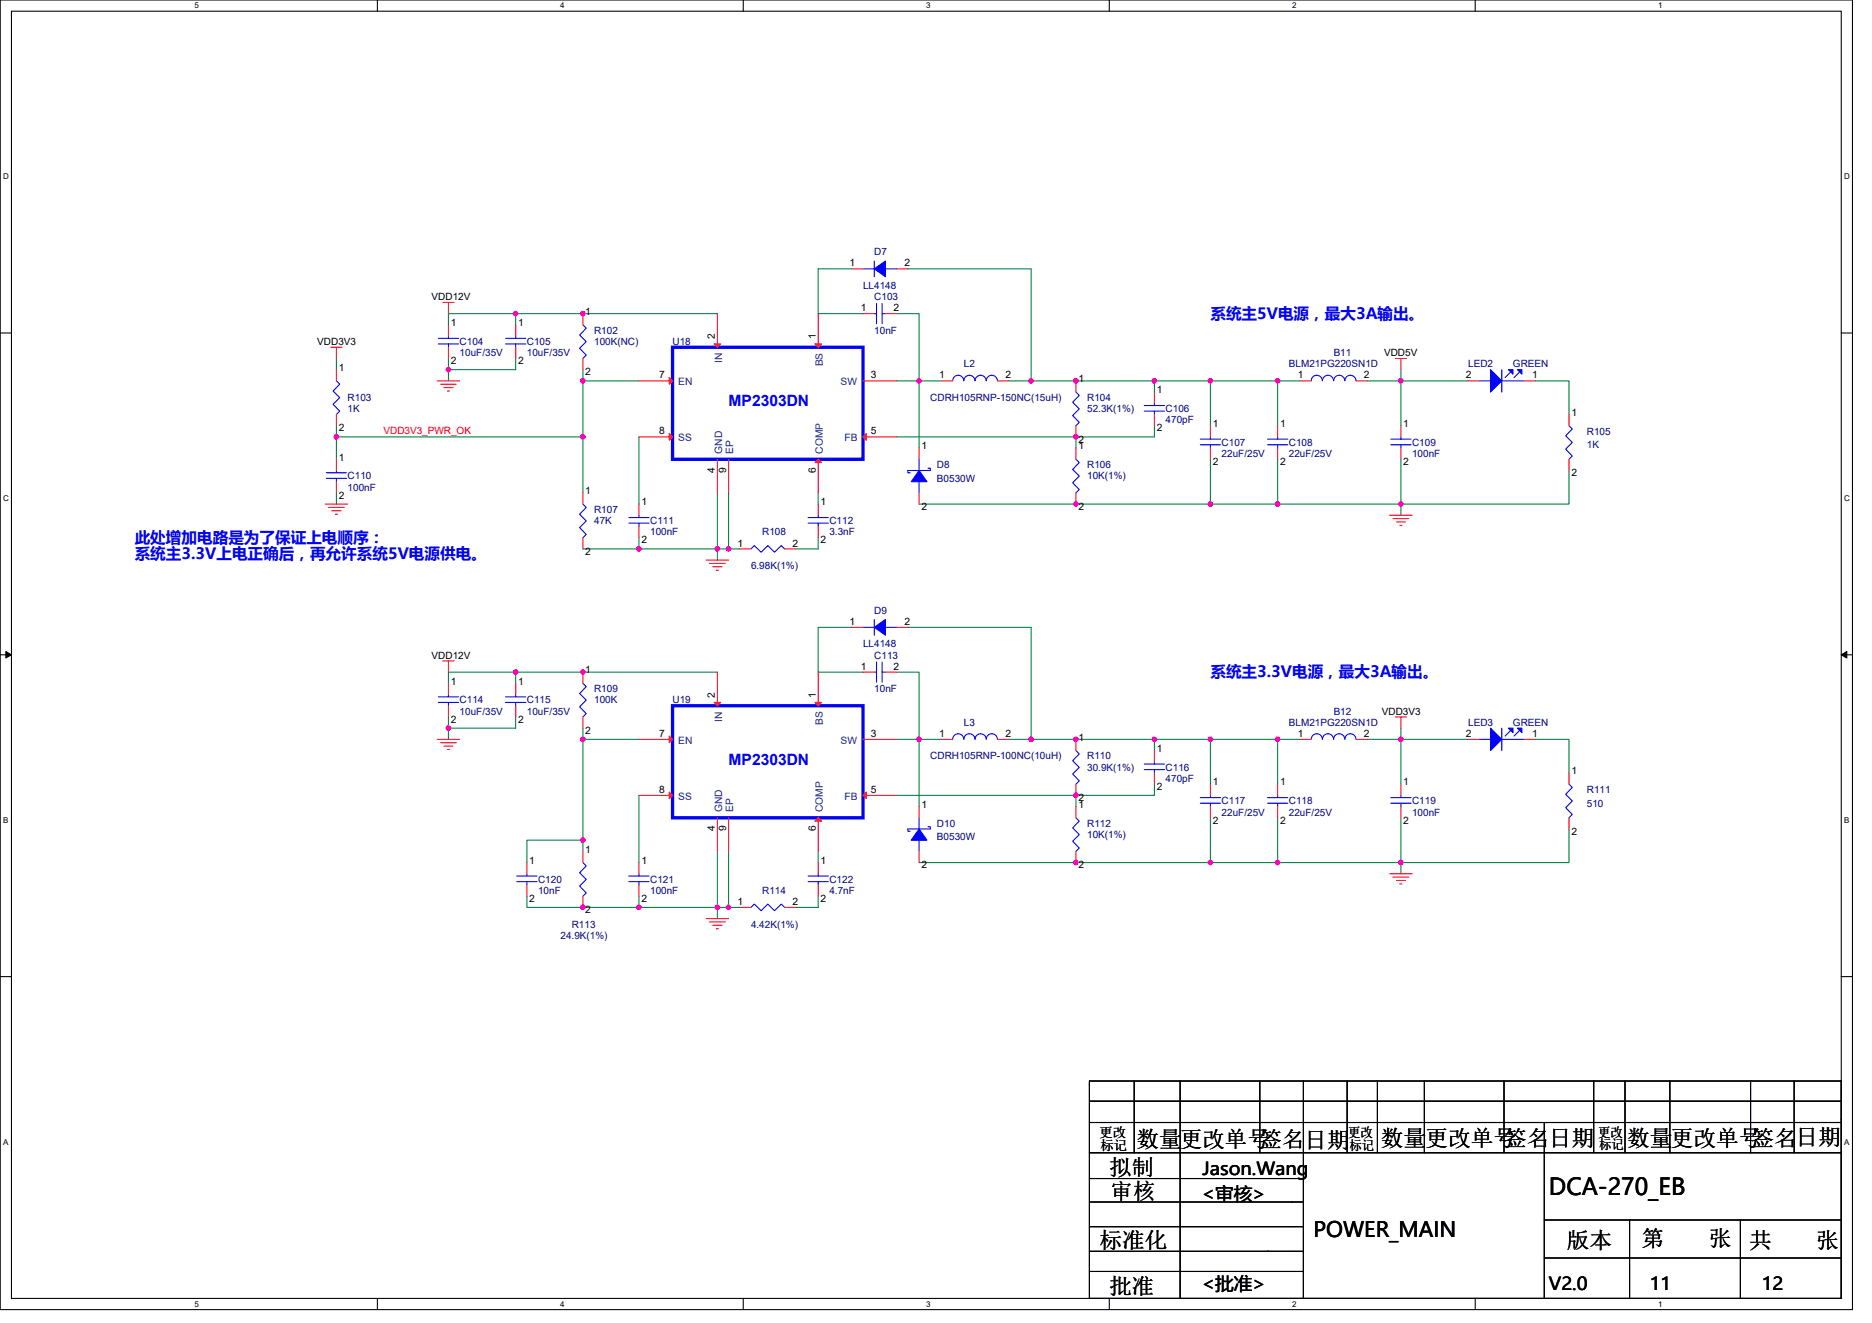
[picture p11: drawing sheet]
<svg xmlns="http://www.w3.org/2000/svg" width="297mm" height="210mm" viewBox="0 0 297 210" stroke-linecap="round" stroke-linejoin="round" font-family="sans-serif">
<path d="M0 0h293.9v207.9h-293.9zM1.8 1.8h290.4v204.3h-290.4z" fill="none" stroke="#000" stroke-width=".17"/>
<g fill="#fff">
<path d="M30.8 .2h.7v1.4h-.7z"/>
<path d="M30.8 206.3h.7v1.4h-.7z"/>
</g>
<path d="M59.9 0v1.8M59.9 206.1v1.8" fill="none" stroke="#000" stroke-width=".17"/>
<g fill="#fff">
<path d="M88.9 .2h.7v1.4h-.7z"/>
<path d="M88.9 206.3h.7v1.4h-.7z"/>
</g>
<path d="M117.9 0v1.8M117.9 206.1v1.8" fill="none" stroke="#000" stroke-width=".17"/>
<g fill="#fff">
<path d="M147 .2h.7v1.4h-.7z"/>
<path d="M147 206.3h.7v1.4h-.7z"/>
</g>
<path d="M176 0v1.8M176 206.1v1.8" fill="none" stroke="#000" stroke-width=".17"/>
<g fill="#fff">
<path d="M205 .2h.7v1.4h-.7z"/>
<path d="M205 206.3h.7v1.4h-.7z"/>
</g>
<path d="M234.1 0v1.8M234.1 206.1v1.8" fill="none" stroke="#000" stroke-width=".17"/>
<g fill="#fff">
<path d="M263.1 .2h.7v1.4h-.7z"/>
<path d="M263.1 206.3h.7v1.4h-.7z"/>
<path d="M.5 27.3h.9v1.4h-.9z"/>
<path d="M292.6 27.3h.9v1.4h-.9z"/>
<path d="M.5 78.4h.9v1.4h-.9z"/>
<path d="M292.6 78.4h.9v1.4h-.9z"/>
</g>
<path d="M0 52.9h1.8M292.2 52.9h1.7" fill="none" stroke="#000" stroke-width=".17"/>
<g fill="#fff">
<path d="M.5 129.5h.8v1.4h-.8z"/>
<path d="M292.6 129.5h.9v1.4h-.9z"/>
</g>
<path d="M0 103.9h1.8M292.2 103.9h1.7" fill="none" stroke="#000" stroke-width=".17"/>
<path d="M.9 103.4l.9 .5-.9 .5zM292.2 103.9l.8-.5v1z" fill="#000" stroke="#000" stroke-width=".16"/>
<g fill="#fff">
<path d="M.5 180.5h.8v1.4h-.8z"/>
<path d="M292.6 180.5h.9v1.4h-.9z"/>
</g>
<g fill="none" stroke="#000" stroke-width=".17">
<path d="M0 155h1.8M292.2 155h1.7M172.9 174.8h119.3M172.9 178.2h119.3M172.9 171.6h119.3v34.5h-119.3zM180 171.6v11.4M187.3 171.6v34.5M199.9 171.6v11.4M206.8 171.6v34.5M213.8 171.6v11.4M218.6 171.6v11.4M226 171.6v11.4"/>
<path d="M238.7 171.6v11.4M245 178.2v27.9M252.9 171.6v11.4M257.8 171.6v11.4M265 171.6v11.4M277.8 171.6v11.4M284.7 171.6v11.4M172.9 183h119.3M172.9 198.6h28.4M206.8 190.8h-33.8M206.8 187h-33.9M206.8 194.7h-33.9"/>
<path d="M206.8 198.6h-5.7M245 193.6h47.2M245 199.7h47.2M258.6 193.6v12.5M276.2 193.6v12.5M206.8 201.8h-33.9"/>
</g>
<g fill="none" stroke="#008040" stroke-width=".17">
<path d="M53.4 56.9v1.8M71.2 56.9v1.8M71.2 58.7v1.8M81.8 49.8v1.8M81.8 49.8h32M81.8 49.8h-10.6v1.8M81.8 56.9v1.8h-10.6M92.5 58.7v1.8h8.9M135.2 42.7h-5.4v7.1h7.1M142.3 49.8h3.5v10.7M144.1 42.7h19.5v17.8M222.3 58.7v1.8"/>
<path d="M53.4 69.3v3.6M53.4 78.2v1.8M53.4 69.3h39.1M53.4 67.6v1.7M92.5 60.5v8.8M92.5 69.3v8.9M101.4 69.3v10.7M113.8 78.2v8.9M115.6 78.2v8.9M129.8 78.2v1.8M142.3 69.3h28.4M142.3 60.5h3.5"/>
<path d="M145.8 60.5v10.6M145.8 60.5h3.6M160.1 60.5h3.5M163.6 60.5h19.6M170.7 69.3v1.8M183.2 67.6v1.7h-12.5M183.2 60.5v1.7M183.2 60.5h8.9M192.1 60.5h10.6M192.1 60.5v7.1M192.1 72.9v7.1M202.7 60.5v7.1"/>
<path d="M202.7 60.5h3.6M202.7 72.9v7.1M217 60.5h5.3M222.3 60.5v7.1M222.3 72.9v7.1M222.3 60.5h10.7M243.6 60.5h5.4v5.3M249 74.7v5.3h-26.7M92.5 87.1h8.9M101.4 87.1h12.4M101.4 85.3v1.8M113.8 87.1v1.8"/>
<path d="M113.8 87.1h1.8M115.6 87.1h1.8M129.8 85.3v1.8h-3.5M135.2 99.6h-5.4v7.1h7.1M144.1 99.6h19.5v17.7M145.8 80h46.3M192.1 80h10.6M202.7 80h19.6M222.3 80v1.8M71.2 113.8v1.8M71.2 115.6v1.7M81.8 106.7h-10.6v1.8"/>
<path d="M81.8 106.7v1.8M81.8 106.7h32M81.8 113.8v1.8h-10.6M92.5 117.3v16.1M92.5 115.6v1.7h8.9M142.3 117.3h3.5M142.3 106.7h3.5v10.6M145.8 117.3v10.7M145.8 117.3h3.6M160.1 117.3h3.5M163.6 117.3h19.6M183.2 117.3v1.8"/>
<path d="M183.2 117.3h8.9M192.1 117.3h10.6M192.1 117.3v7.2M202.7 117.3v7.2M202.7 117.3h3.6M217 117.3h5.3M222.3 115.6v1.7M222.3 117.3v7.2M222.3 117.3h10.7M243.6 117.3h5.4v5.4M92.5 133.3h-8.9v3.6M92.5 133.3v1.8"/>
<path d="M101.4 126.2v10.7M113.8 135.1v8.9M115.6 135.1v8.9M129.8 135.1v1.8M142.3 126.2h28.4M145.8 136.9h46.3M170.7 126.2v1.8M183.2 124.5v1.7h-12.5M192.1 136.9h10.6M192.1 129.8v7.1M202.7 129.8v7.1M202.7 136.9h19.6"/>
<path d="M222.3 129.8v7.1M222.3 136.9v1.8M249 131.6v5.3h-26.7M83.6 142.2v1.8h17.8M101.4 144h12.4M101.4 142.2v1.8M113.8 144v1.8M113.8 144h1.8M115.6 144h1.8M129.8 142.2v1.8h-3.5"/>
</g>
<g fill="#f0f" stroke="#f0f" stroke-width=".17">
<circle cx="92.5" cy="117.3" r=".35"/>
<circle cx="92.5" cy="133.3" r=".35"/>
<circle cx="92.5" cy="144" r=".35"/>
<circle cx="92.5" cy="60.4" r=".35"/>
<circle cx="145.8" cy="60.4" r=".35"/>
<circle cx="163.6" cy="60.4" r=".35"/>
<circle cx="170.7" cy="69.3" r=".35"/>
<circle cx="170.7" cy="60.4" r=".35"/>
<circle cx="202.7" cy="60.4" r=".35"/>
<circle cx="222.3" cy="60.4" r=".35"/>
<circle cx="192.1" cy="60.4" r=".35"/>
<circle cx="183.2" cy="60.4" r=".35"/>
<circle cx="170.7" cy="80" r=".35"/>
<circle cx="192.1" cy="80" r=".35"/>
<circle cx="222.3" cy="80" r=".35"/>
<circle cx="202.7" cy="80" r=".35"/>
<circle cx="115.6" cy="87.1" r=".35"/>
<circle cx="81.8" cy="49.8" r=".35"/>
<circle cx="92.5" cy="49.8" r=".35"/>
<circle cx="71.1" cy="58.7" r=".35"/>
<circle cx="113.8" cy="87.1" r=".35"/>
<circle cx="101.4" cy="87.1" r=".35"/>
<circle cx="145.8" cy="117.3" r=".35"/>
<circle cx="163.6" cy="117.3" r=".35"/>
<circle cx="170.7" cy="126.2" r=".35"/>
<circle cx="170.7" cy="117.3" r=".35"/>
<circle cx="202.7" cy="117.3" r=".35"/>
<circle cx="222.3" cy="117.3" r=".35"/>
<circle cx="192.1" cy="117.3" r=".35"/>
<circle cx="183.2" cy="117.3" r=".35"/>
<circle cx="170.7" cy="136.9" r=".35"/>
<circle cx="192.1" cy="136.9" r=".35"/>
<circle cx="222.3" cy="136.9" r=".35"/>
<circle cx="202.7" cy="136.9" r=".35"/>
<circle cx="115.6" cy="144" r=".35"/>
<circle cx="81.8" cy="106.7" r=".35"/>
<circle cx="92.5" cy="106.7" r=".35"/>
<circle cx="71.1" cy="115.6" r=".35"/>
<circle cx="113.8" cy="144" r=".35"/>
<circle cx="101.4" cy="144" r=".35"/>
<circle cx="92.5" cy="69.3" r=".35"/>
<circle cx="53.4" cy="69.3" r=".35"/>
</g>
<g fill="none" stroke="#f00" stroke-width=".17">
<path d="M52.5 55.1h1.8M53.4 55.1v1.8M53.4 58.7v1.8M70.3 48h1.7M71.2 48v1.8M71.2 51.6v1.7M71.2 55.1v1.8M81.8 51.6v1.7M81.8 55.1v1.8M92.5 49.8v1.8M92.5 56.9v1.8M113.8 49.8v5.3"/>
<path d="M129.8 49.8v5.3M135.2 42.7h1.7M136.9 49.8h1.8M140.5 49.8h1.8M142.3 42.7h1.8M221.4 56.9h1.8M222.3 56.9v1.8M53.4 65.8v1.8M53.4 72.9v1.8M53.4 76.5v1.7M69.4 60.5h3.5M69.9 61h2.5"/>
<path d="M70.4 61.5h1.5M71 62.1h.3M92.5 78.2v1.8M101.4 69.3h5.3M101.4 60.5h5.3M113.8 72.9v5.3M115.6 72.9v5.3M129.8 72.9v5.3M136.9 69.3h5.4M136.9 60.5h5.4M145.8 78.2v1.8M145.8 71.1v1.8"/>
<path d="M149.4 60.5h1.8M158.3 60.5h1.8M170.7 60.5v1.7M170.7 67.6v1.7M170.7 71.1v1.8M170.7 78.2v1.8M183.2 62.2v1.8M183.2 65.8v1.8M192.1 67.6v1.7M192.1 71.1v1.8M202.7 67.6v1.7M202.7 71.1v1.8"/>
<path d="M206.3 60.5h1.8M215.2 60.5h1.8M222.3 67.6v1.7M222.3 71.1v1.8M233 60.5h1.7M241.8 60.5h1.8M249 65.8v1.8M249 72.9v1.8M51.6 80h3.6M52.1 80.5h2.5M52.7 81.1h1.4M53.2 81.6h.3"/>
<path d="M92.5 85.3v1.8M101.4 80v1.8M101.4 83.6v1.7M112.1 88.9h3.5M112.6 89.4h2.5M113.1 90h1.5M113.7 90.5h.3M117.4 87.1h1.8M124.5 87.1h1.8M129.8 80v1.8M129.8 83.6v1.7M135.2 99.6h1.7"/>
<path d="M142.3 99.6h1.8M220.5 81.8h3.6M221 82.3h2.5M221.6 82.8h1.4M222.1 83.4h.4M69.4 117.3h3.5M69.9 117.9h2.5M70.3 104.9h1.7M70.4 118.4h1.5M71 119h.3M71.2 104.9v1.8M71.2 108.5v1.7"/>
<path d="M71.2 112v1.8M81.8 108.5v1.7M81.8 112v1.8M92.5 106.7v1.8M92.5 113.8v1.8M101.4 117.3h5.3M113.8 106.7v5.3M129.8 106.7v5.3M136.9 106.7h1.8M136.9 117.3h5.4M140.5 106.7h1.8M149.4 117.3h1.8"/>
<path d="M158.3 117.3h1.8M170.7 117.3v1.8M183.2 119.1v1.8M206.3 117.3h1.8M215.2 117.3h1.8M221.4 113.8h1.8M222.3 113.8v1.8M233 117.3h1.7M241.8 117.3h1.8M83.6 136.9v1.8M92.5 135.1v1.8M101.4 126.2h5.3"/>
<path d="M101.4 136.9v1.8M113.8 129.8v5.3M115.6 129.8v5.3M129.8 129.8v5.3M129.8 136.9v1.8M136.9 126.2h5.4M145.8 135.1v1.8M145.8 128v1.8M170.7 124.5v1.7M170.7 128v1.8M170.7 135.1v1.8M183.2 122.7v1.8"/>
<path d="M192.1 124.5v1.7M192.1 128v1.8M202.7 124.5v1.7M202.7 128v1.8M220.5 138.7h3.6M221 139.2h2.5M221.6 139.7h1.4M222.3 124.5v1.7M222.3 128v1.8M249 122.7v1.8M249 129.8v1.8M83.6 140.5v1.7"/>
<path d="M92.5 142.2v1.8M101.4 140.5v1.7M112.1 145.8h3.5M112.6 146.3h2.5M113.1 146.9h1.5M113.7 147.4h.3M117.4 144h1.8M124.5 144h1.8M129.8 140.5v1.7M222.1 140.3h.4"/>
</g>
<g fill="none" stroke="#00f" stroke-width=".17">
<path d="M69.6 54.6h3.2M69.6 53.7h3.2M71.2 53.3v.4M71.2 54.6v.5M80.2 54.6h3.2M80.2 53.7h3.2M81.8 53.3v.4M81.8 54.6v.5M92.5 51.6l.5 .5-1 1.1 1 1-1 1.1 1 1.1-.5 .5M136.9 42.7h1.8M138.7 41.4v2.5M138.7 49.8h.4"/>
<path d="M139.1 48.2v3.2M140 48.2v3.2M140 49.8h.5M140.5 42.7h1.8M238.3 58.7v3.5M239.7 59l-.9 .9M241.1 59l-.9 .9M51.8 75.9h3.2M51.8 75h3.2M53.4 60.5l.5 .5-1.1 1.1 1.1 1-1.1 1.1 1.1 1.1-.5 .5M53.4 74.7v.3M53.4 75.9v.6"/>
<path d="M145.8 76.5v1.7M145.8 72.9v1.8M147.3 74.3h.3v.4h-3.5v.3h.3M151.2 60.4a.88 .88 0 0 1 .8-.8 .88 .88 0 0 1 .9 .8M152.9 60.4a.88 .88 0 0 1 .9-.8 .88 .88 0 0 1 .9 .8 .89 .89 0 0 1 .9-.8 .89 .89 0 0 1 .9 .8 .89 .89 0 0 1 .9-.8 .89 .89 0 0 1 .9 .8M170.7 62.2l.6 .6-1.1 1 1.1 1.1-1.1 1.1 1.1 1-.6 .6M170.7 72.9l.6 .5-1.1 1.1 1.1 1.1-1.1 1 1.1 1.1-.6 .5M181.6 65.3h3.2M181.6 64.4h3.2M183.2 64v.4M183.2 65.3v.5M190.5 70.6h3.2"/>
<path d="M190.5 69.7h3.2M192.1 69.3v.4M192.1 70.6v.5M201.1 70.6h3.2M201.1 69.7h3.2M202.7 69.3v.4M202.7 70.6v.5M208.1 60.4a.88 .88 0 0 1 .8-.8 .88 .88 0 0 1 .9 .8M209.8 60.4a.88 .88 0 0 1 .9-.8 .88 .88 0 0 1 .9 .8M211.6 60.4a.88 .88 0 0 1 .9-.8 .88 .88 0 0 1 .9 .8M213.4 60.4a.88 .88 0 0 1 .9-.8 .88 .88 0 0 1 .9 .8M220.7 70.6h3.2"/>
<path d="M220.7 69.7h3.2M222.3 69.3v.4M222.3 70.6v.5M234.7 60.5h1.8M238.3 60.5h3.5M249 67.6l.5 .5-1.1 1.1 1.1 1-1.1 1.1 1.1 1.1-.5 .5M92.5 80l.5 .5-1 1.1 1 1.1-1 1 1 1.1-.5 .5M99.8 83h3.2M99.8 82.1h3.2M101.4 81.8v.3M101.4 83v.6M119.2 87.1l.5-.5 1.1 1.1 1-1.1 1.1 1.1 1.1-1.1 .5 .5"/>
<path d="M128.2 83h3.2M128.2 82.1h3.2M129.8 81.8v.3M129.8 83v.6M136.9 99.6h1.8M138.7 98.3v2.5M140.5 99.6h1.8M69.6 111.5h3.2M69.6 110.6h3.2M71.2 110.2v.4M71.2 111.5v.5M80.2 111.5h3.2"/>
<path d="M80.2 110.6h3.2M81.8 110.2v.4M81.8 111.5v.5M92.5 108.5l.5 .5-1 1.1 1 1-1 1.1 1 1.1-.5 .5M138.7 106.7h.4M139.1 105.1v3.2M140 105.1v3.2M140 106.7h.5M152.9 117.3a.88 .88 0 0 0-.9-.8 .88 .88 0 0 0-.8 .8M158.3 117.3a.89 .89 0 0 0-.9-.8 .89 .89 0 0 0-.9 .8 .89 .89 0 0 0-.9-.8 .89 .89 0 0 0-.9 .8 .88 .88 0 0 0-.9-.8 .88 .88 0 0 0-.9 .8M170.7 119.1l.6 .6-1.1 1 1.1 1.1-1.1 1.1 1.1 1-.6 .6M209.8 117.3a.88 .88 0 0 0-.9-.8 .88 .88 0 0 0-.8 .8"/>
<path d="M211.6 117.3a.88 .88 0 0 0-.9-.8 .88 .88 0 0 0-.9 .8M213.4 117.3a.88 .88 0 0 0-.9-.8 .88 .88 0 0 0-.9 .8M215.2 117.3a.88 .88 0 0 0-.9-.8 .88 .88 0 0 0-.9 .8M234.7 117.3h1.8M238.3 115.6v3.5M238.3 117.3h3.5M239.7 115.9l-.9 .9M241.1 115.9l-.9 .9M82 139.9h3.2M82 139h3.2M83.6 138.7v.3M83.6 139.9v.6"/>
<path d="M92.5 136.9l.5 .5-1 1.1 1 1.1-1 1 1 1.1-.5 .5M99.8 139.9h3.2M99.8 139h3.2M101.4 138.7v.3M101.4 139.9v.6M128.2 139.9h3.2M128.2 139h3.2M129.8 138.7v.3M129.8 139.9v.6M145.8 133.3v1.8M145.8 129.8v1.8M147.3 131.2h.3v.4h-3.5v.3h.3"/>
<path d="M170.7 129.8l.6 .5-1.1 1.1 1.1 1.1-1.1 1 1.1 1.1-.6 .5M181.6 122.2h3.2M181.6 121.3h3.2M183.2 120.9v.4M183.2 122.2v.5M190.5 127.5h3.2M190.5 126.6h3.2M192.1 126.2v.4M192.1 127.5v.5M201.1 127.5h3.2M201.1 126.6h3.2M202.7 126.2v.4"/>
<path d="M202.7 127.5v.5M220.7 127.5h3.2M220.7 126.6h3.2M222.3 126.2v.4M222.3 127.5v.5M249 124.5l.5 .5-1.1 1.1 1.1 1-1.1 1.1 1.1 1.1-.5 .5M119.2 144l.5-.5 1.1 1 1-1 1.1 1 1.1-1 .5 .5"/>
</g>
<g fill="#00f" stroke="#00f" stroke-width=".17">
<path d="M138.7 42.7l1.8-1.3v2.5z" fill-rule="evenodd"/>
<path d="M145.8 131.6l1.3 1.7h-2.5z" fill-rule="evenodd"/>
<path d="M236.5 58.7l1.8 1.8-1.8 1.7z" fill-rule="evenodd"/>
<path d="M239.3 58.7h.8v.7z" fill-rule="evenodd"/>
<path d="M240.8 58.7h.7v.7z" fill-rule="evenodd"/>
<path d="M236.5 115.6l1.8 1.7-1.8 1.8z" fill-rule="evenodd"/>
<path d="M239.3 115.6h.8v.7z" fill-rule="evenodd"/>
<path d="M240.8 115.6h.7v.7z" fill-rule="evenodd"/>
<path d="M145.8 74.7l1.3 1.8h-2.5z" fill-rule="evenodd"/>
<path d="M138.7 99.6l1.8-1.3v2.5z" fill-rule="evenodd"/>
</g>
<path d="M106.7 55.1h30.2v17.8h-30.2zM106.7 112h30.2v17.8h-30.2z" fill="none" stroke="#00f" stroke-width=".53"/>
<g fill="#f00" stroke="#f00" stroke-width=".17">
<path d="M136.9 126.2l.6-.5v1.1z"/>
<path d="M113.3 111.5h1.1l-.6 .5z"/>
<path d="M129.3 111.5h1.1l-.6 .5z"/>
<path d="M106.2 125.7l.5 .5-.5 .6z"/>
<path d="M106.2 116.8l.5 .5-.5 .6z"/>
<path d="M129.3 130.3l.5-.5 .6 .5z"/>
<path d="M136.9 69.3l.6-.5v1.1z"/>
<path d="M113.3 54.6h1.1l-.6 .5z"/>
<path d="M129.3 54.6h1.1l-.6 .5z"/>
<path d="M106.2 68.8l.5 .5-.5 .6z"/>
<path d="M106.2 59.9l.5 .6-.5 .5z"/>
<path d="M129.3 73.4l.5-.5 .6 .5z"/>
</g>
<text font-size="3.7" x="245.8" y="189.7">DCA-270_EB</text>
<g font-size="3.5">
<text x="180.3" y="182">数量更改单号签名</text>
<text x="207" y="182.2">日期</text>
<text x="219.1" y="181.9">数量</text>
<text x="226.2" y="181.9">更改单号</text>
<text x="238.7" y="181.9">签名</text>
<text x="245.8" y="181.9">日期</text>
<text x="258.2" y="181.9">数量</text>
<text x="265.1" y="181.9">更改单号签名</text>
<text x="284.9" y="181.7">日期</text>
<text x="176.1" y="186.5">拟制</text>
<text x="176.2" y="190.2">审核</text>
<text x="260.5" y="197.7">第　　张</text>
<text x="174.5" y="198">标准化</text>
<text x="248.6" y="198">版本</text>
<text x="277.6" y="198">共　　张</text>
<text x="176.1" y="205.3">批准</text>
</g>
<text font-size="3.4" x="208.4" y="196.4">POWER_MAIN</text>
<g font-size="2.8">
<text x="190.6" y="190.5">&lt;审核&gt;</text>
<text x="190.8" y="186.4">Jason.Wang</text>
<text x="190.6" y="204.7">&lt;批准&gt;</text>
<text x="245.8" y="204.7">V2.0</text>
<text x="261.8" y="204.7">11</text>
<text x="279.5" y="204.7">12</text>
</g>
<g font-size="2.5" fill="#00f">
<text x="192.1" y="50.6">系统主5V电源，最大3A输出。</text>
<text x="115.6" y="64.5">MP2303DN</text>
<text x="21.4" y="86.2">此处增加电路是为了保证上电顺序：</text>
<text x="21.4" y="88.7">系统主3.3V上电正确后，再允许系统5V电源供电。</text>
<text x="192.1" y="107.5">系统主3.3V电源，最大3A输出。</text>
<text x="115.6" y="121.4">MP2303DN</text>
</g>
<g font-size="2.1">
<text x="174.5" y="180.4">更改</text>
<text x="174.6" y="182.5">标记</text>
<text x="213.9" y="180.4">更改</text>
<text x="214.1" y="182.5">标记</text>
<text x="253.6" y="180.4">更改</text>
<text x="253.8" y="182.4">标记</text>
</g>
<g font-size="1.6" fill="#000080">
<text x="138.7" y="40.5">D7</text>
<text x="136.9" y="45.9">LL4148</text>
<text x="138.7" y="47.6">C103</text>
<text x="94.3" y="53">R102</text>
<text x="138.7" y="53">10nF</text>
<text x="72.9" y="54.8">C104</text>
<text x="72.9" y="56.5">10uF/35V</text>
<text x="83.6" y="54.8">C105</text>
<text x="83.6" y="56.5">10uF/35V</text>
<text x="94.3" y="54.8">100K(NC)</text>
<text x="106.7" y="54.8">U18</text>
<text x="152.9" y="58.3">L2</text>
<text x="204.5" y="58.3">BLM21PG220SN1D</text>
<text x="211.6" y="56.5">B11</text>
<text x="233" y="58.3">LED2</text>
<text x="240.1" y="58.3">GREEN</text>
<text x="55.2" y="63.6">R103</text>
<text x="55.2" y="65.4">1K</text>
<text x="147.6" y="63.6">CDRH105RNP-150NC(15uH)</text>
<text x="172.5" y="63.6">R104</text>
<text x="172.5" y="65.4">52.3K(1%)</text>
<text x="185" y="65.4">C106</text>
<text x="185" y="67.2">470pF</text>
<text x="193.8" y="70.8">C107</text>
<text x="204.5" y="70.8">C108</text>
<text x="224.1" y="70.8">C109</text>
<text x="251.8" y="69">R105</text>
<text x="251.8" y="71.1">1K</text>
<text x="55.2" y="76.1">C110</text>
<text x="55.2" y="77.9">100nF</text>
<text x="148.7" y="74.3">D8</text>
<text x="148.7" y="76.5">B0530W</text>
<text x="172.5" y="74.3">R106</text>
<text x="172.5" y="76.1">10K(1%)</text>
<text x="193.8" y="72.5">22uF/25V</text>
<text x="204.5" y="72.5">22uF/25V</text>
<text x="224.1" y="72.5">100nF</text>
<text x="94.3" y="81.4">R107</text>
<text x="94.3" y="83.2">47K</text>
<text x="103.2" y="83.2">C111</text>
<text x="131.6" y="83.2">C112</text>
<text x="103.2" y="85">100nF</text>
<text x="120.9" y="85">R108</text>
<text x="131.6" y="85">3.3nF</text>
<text x="119.2" y="90.3">6.98K(1%)</text>
<text x="138.7" y="97.4">D9</text>
<text x="136.9" y="102.8">LL4148</text>
<text x="138.7" y="104.5">C113</text>
<text x="72.9" y="111.7">C114</text>
<text x="72.9" y="113.4">10uF/35V</text>
<text x="83.6" y="111.7">C115</text>
<text x="83.6" y="113.4">10uF/35V</text>
<text x="94.3" y="109.9">R109</text>
<text x="94.3" y="111.7">100K</text>
<text x="106.7" y="111.7">U19</text>
<text x="138.7" y="109.9">10nF</text>
<text x="211.6" y="113.4">B12</text>
<text x="152.9" y="115.2">L3</text>
<text x="204.5" y="115.2">BLM21PG220SN1D</text>
<text x="233" y="115.2">LED3</text>
<text x="240.1" y="115.2">GREEN</text>
<text x="147.6" y="120.5">CDRH105RNP-100NC(10uH)</text>
<text x="172.5" y="120.5">R110</text>
<text x="172.5" y="122.3">30.9K(1%)</text>
<text x="185" y="122.3">C116</text>
<text x="185" y="124.1">470pF</text>
<text x="251.8" y="125.9">R111</text>
<text x="148.7" y="131.2">D10</text>
<text x="172.5" y="131.2">R112</text>
<text x="193.8" y="127.7">C117</text>
<text x="193.8" y="129.4">22uF/25V</text>
<text x="204.5" y="127.7">C118</text>
<text x="204.5" y="129.4">22uF/25V</text>
<text x="224.1" y="127.7">C119</text>
<text x="224.1" y="129.4">100nF</text>
<text x="251.8" y="128">510</text>
<text x="148.7" y="133.4">B0530W</text>
<text x="172.5" y="133">10K(1%)</text>
<text x="85.4" y="140.1">C120</text>
<text x="85.4" y="141.9">10nF</text>
<text x="103.2" y="140.1">C121</text>
<text x="103.2" y="141.9">100nF</text>
<text x="120.9" y="141.9">R114</text>
<text x="131.6" y="140.1">C122</text>
<text x="131.6" y="141.9">4.7nF</text>
<text x="88.9" y="149">24.9K(1%)</text>
<text x="90.7" y="147.2">R113</text>
<text x="119.2" y="147.2">4.42K(1%)</text>
</g>
<g font-size="1.6">
<text x="68.5" y="47.6">VDD12V</text>
<text x="134.8" y="42.3">1</text>
<text x="143.5" y="42.3">2</text>
<text x="71.5" y="51.8">1</text>
<text x="82.2" y="51.8">1</text>
<text x="92.9" y="50">1</text>
<text x="113.4" y="53.9" transform="rotate(-90 113.4 53.9)">2</text>
<text x="129.5" y="53.9" transform="rotate(-90 129.5 53.9)">1</text>
<text x="136.6" y="49.4">1</text>
<text x="141.7" y="49.4">2</text>
<text x="50.4" y="54.8">VDD3V3</text>
<text x="53.8" y="58.9">1</text>
<text x="71.5" y="57.8">2</text>
<text x="82.2" y="57.8">2</text>
<text x="92.9" y="59.6">2</text>
<text x="219.6" y="56.5">VDD5V</text>
<text x="104.6" y="60.1">7</text>
<text x="138.2" y="60.1">3</text>
<text x="149" y="60.1">1</text>
<text x="159.5" y="60.1">2</text>
<text x="171.1" y="60.6">1</text>
<text x="183.6" y="62.4">1</text>
<text x="205.9" y="60.1">1</text>
<text x="216.4" y="60.1">2</text>
<text x="232.6" y="60.1">2</text>
<text x="243.1" y="60.1">1</text>
<text x="249.3" y="66">1</text>
<text x="53.8" y="68.5">2</text>
<text x="104.6" y="69">8</text>
<text x="138.2" y="69">5</text>
<text x="146.2" y="71.3">1</text>
<text x="171.1" y="70.3">2</text>
<text x="171.1" y="71.3">1</text>
<text x="183.6" y="68.5">2</text>
<text x="192.4" y="67.8">1</text>
<text x="203.1" y="67.8">1</text>
<text x="222.7" y="67.8">1</text>
<text x="53.8" y="73.1">1</text>
<text x="113.4" y="75.1" transform="rotate(-90 113.4 75.1)">4</text>
<text x="115.2" y="75.1" transform="rotate(-90 115.2 75.1)">9</text>
<text x="129.5" y="75.1" transform="rotate(-90 129.5 75.1)">6</text>
<text x="192.4" y="73.8">2</text>
<text x="203.1" y="73.8">2</text>
<text x="222.7" y="73.8">2</text>
<text x="249.3" y="75.6">2</text>
<text x="53.8" y="79.1">2</text>
<text x="92.9" y="78.4">1</text>
<text x="101.8" y="80.2">1</text>
<text x="130.2" y="80.2">1</text>
<text x="146.2" y="80.9">2</text>
<text x="171.1" y="80.9">2</text>
<text x="92.9" y="88">2</text>
<text x="101.8" y="86.3">2</text>
<text x="117" y="86.7">1</text>
<text x="125.7" y="86.7">2</text>
<text x="130.2" y="86.3">2</text>
<text x="134.8" y="99.2">1</text>
<text x="143.5" y="99.2">2</text>
<text x="68.5" y="104.5">VDD12V</text>
<text x="92.9" y="106.9">1</text>
<text x="136.6" y="106.3">1</text>
<text x="141.7" y="106.3">2</text>
<text x="71.5" y="108.6">1</text>
<text x="82.2" y="108.6">1</text>
<text x="113.4" y="110.8" transform="rotate(-90 113.4 110.8)">2</text>
<text x="129.5" y="110.8" transform="rotate(-90 129.5 110.8)">1</text>
<text x="219.3" y="113.4">VDD3V3</text>
<text x="71.5" y="114.7">2</text>
<text x="82.2" y="114.7">2</text>
<text x="92.9" y="116.5">2</text>
<text x="104.6" y="117">7</text>
<text x="138.2" y="117">3</text>
<text x="149" y="117">1</text>
<text x="159.5" y="117">2</text>
<text x="171.1" y="117.5">1</text>
<text x="183.6" y="119.3">1</text>
<text x="205.9" y="117">1</text>
<text x="216.4" y="117">2</text>
<text x="232.6" y="117">2</text>
<text x="243.1" y="117">1</text>
<text x="104.6" y="125.9">8</text>
<text x="138.2" y="125.9">5</text>
<text x="183.6" y="125.4">2</text>
<text x="192.4" y="124.7">1</text>
<text x="203.1" y="124.7">1</text>
<text x="222.7" y="124.7">1</text>
<text x="249.3" y="122.9">1</text>
<text x="113.4" y="132" transform="rotate(-90 113.4 132)">4</text>
<text x="115.2" y="132" transform="rotate(-90 115.2 132)">9</text>
<text x="129.5" y="132" transform="rotate(-90 129.5 132)">6</text>
<text x="146.2" y="128.2">1</text>
<text x="171.1" y="127.1">2</text>
<text x="171.1" y="128.2">1</text>
<text x="192.4" y="130.7">2</text>
<text x="203.1" y="130.7">2</text>
<text x="222.7" y="130.7">2</text>
<text x="84" y="137.1">1</text>
<text x="92.9" y="135.3">1</text>
<text x="101.8" y="137.1">1</text>
<text x="130.2" y="137.1">1</text>
<text x="146.2" y="137.8">2</text>
<text x="171.1" y="137.8">2</text>
<text x="249.3" y="132.5">2</text>
<text x="84" y="143.2">2</text>
<text x="101.8" y="143.2">2</text>
<text x="117" y="143.6">1</text>
<text x="125.7" y="143.6">2</text>
<text x="130.2" y="143.2">2</text>
<text x="92.9" y="144.9">2</text>
</g>
<g font-size="1.6" fill="#004080">
<text x="114.6" y="57.6" transform="rotate(-90 114.6 57.6)">IN</text>
<text x="130.6" y="58.2" transform="rotate(-90 130.6 58.2)">BS</text>
<text x="107.6" y="61.2">EN</text>
<text x="133.4" y="61.2">SW</text>
<text x="107.6" y="70.1">SS</text>
<text x="134" y="70.1">FB</text>
<text x="114.6" y="72" transform="rotate(-90 114.6 72)">GND</text>
<text x="116.3" y="72" transform="rotate(-90 116.3 72)">EP</text>
<text x="130.6" y="72" transform="rotate(-90 130.6 72)">COMP</text>
<text x="107.6" y="118.1">EN</text>
<text x="114.6" y="114.5" transform="rotate(-90 114.6 114.5)">IN</text>
<text x="130.6" y="115.1" transform="rotate(-90 130.6 115.1)">BS</text>
<text x="133.4" y="118.1">SW</text>
<text x="107.6" y="127">SS</text>
<text x="114.6" y="128.9" transform="rotate(-90 114.6 128.9)">GND</text>
<text x="116.3" y="128.9" transform="rotate(-90 116.3 128.9)">EP</text>
<text x="130.6" y="128.9" transform="rotate(-90 130.6 128.9)">COMP</text>
<text x="134" y="127">FB</text>
</g>
<text font-size="1.6" fill="#f00" x="60.9" y="68.9">VDD3V3_PWR_OK</text>
<g font-size="1.3">
<text x="30.8" y="1.3">5</text>
<text x="88.9" y="1.3">4</text>
<text x="147" y="1.3">3</text>
<text x="205" y="1.3">2</text>
<text x="263.1" y="1.3">1</text>
<text x=".5" y="28.4">D</text>
<text x="292.6" y="28.4">D</text>
<text x=".5" y="79.5">C</text>
<text x="292.6" y="79.5">C</text>
<text x=".5" y="130.6">B</text>
<text x="292.6" y="130.6">B</text>
<text x=".5" y="181.7">A</text>
<text x="292.6" y="181.7">A</text>
<text x="30.8" y="207.4">5</text>
<text x="88.9" y="207.4">4</text>
<text x="147" y="207.4">3</text>
<text x="205" y="207.4">2</text>
<text x="263.1" y="207.4">1</text>
</g>
</svg>
